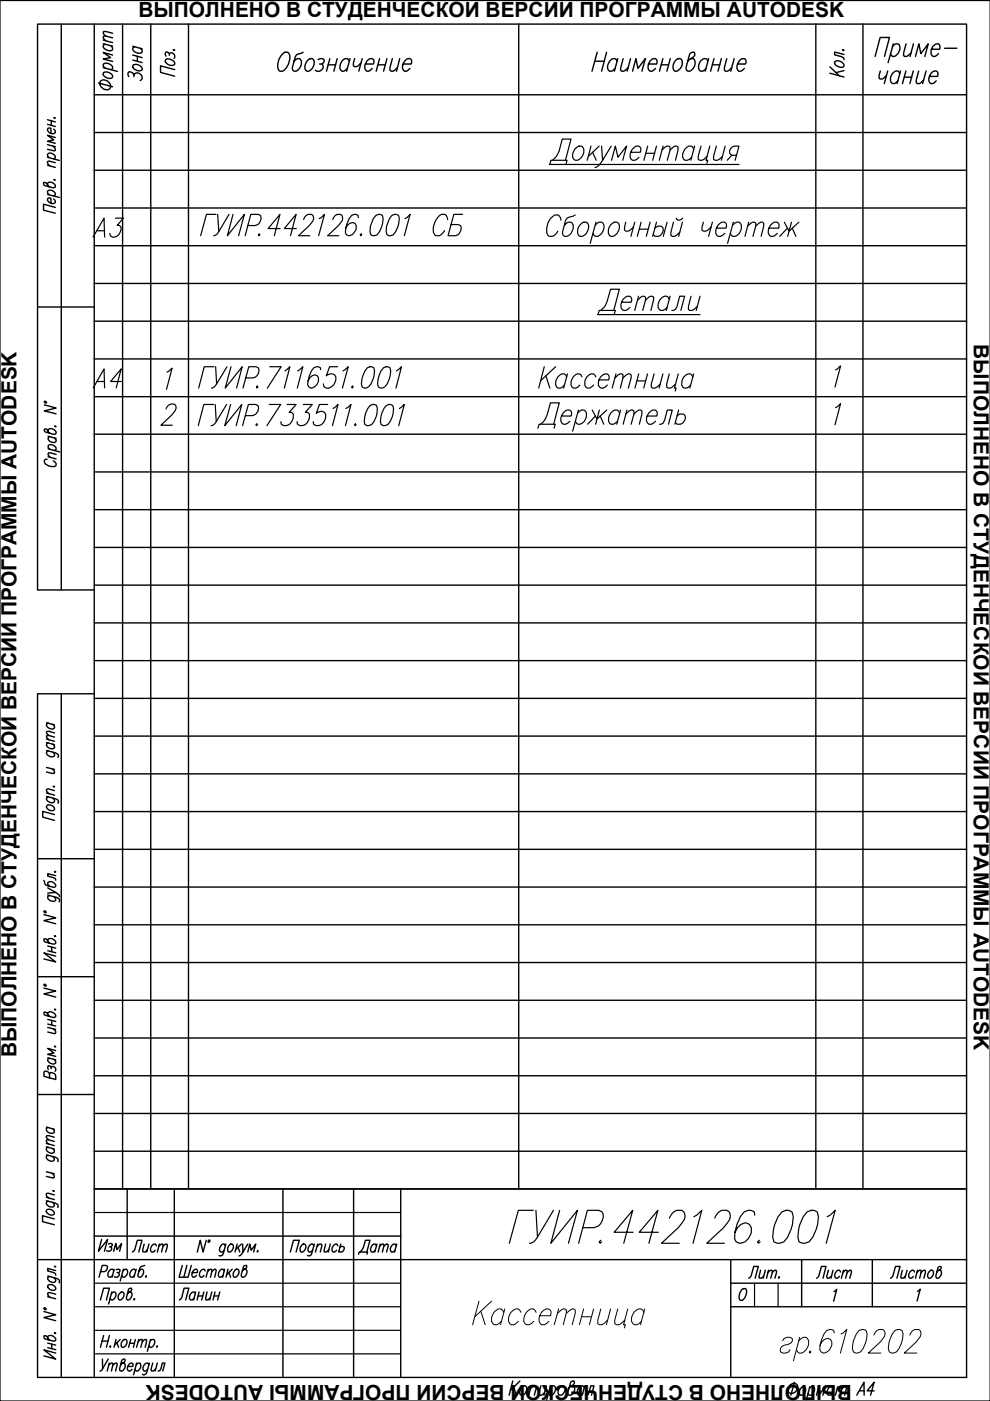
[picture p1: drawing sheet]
<svg xmlns="http://www.w3.org/2000/svg" width="210mm" height="297mm" viewBox="0 0 210 297" stroke-linecap="round" stroke-linejoin="round" font-family="sans-serif">
<path d="M0 .1h209.9v296.9h-209.9zM20 257.1h65M20 277.1h65M20 272.1h65M160 272.1v5M165 272.1v5M20 287h65M20 282.1h65" fill="none" stroke="#000" stroke-width=".25"/>
<g fill="none" stroke="#000" stroke-width=".3">
<path d="M13 5.1v120M20 5.1h-12v120h12M26 5.1v247M32 5.1v247M40 5.1v247M110 5.1v247M173 5.1v247M183 5.1v247M20 20.1h184.9M20 28.1h184.9M20 36.1h184.9M20 44.1h184.9"/>
<path d="M20 52.1h184.9M8 65.1h12M20 60.1h184.9M20 68.1h184.9M20 76.1h184.9M20 84.1h184.9M20 92.1h184.9M20 100.1h184.9M20 108.1h184.9M20 116.1h184.9M20 124.1h184.9M20 132.1h184.9"/>
<path d="M13 147.1v144.9M20 147.1h-12v144.9h196.9v-286.9h-184.9v286.9M20 140.1h184.9M20 148.1h184.9M20 156.1h184.9M20 164.1h184.9M20 172.1h184.9M8 182.1h12M20 180.1h184.9M20 188.1h184.9M20 196.1h184.9M8 207.1h12"/>
<path d="M20 204.1h184.9M20 212.1h184.9M8 232.1h12M20 220.1h184.9M20 228.1h184.9M20 236.1h184.9M20 252.1h184.9M20 244.1h184.9M27 252.1v15M37 252.1v39.9M60 252.1v39.9M75 252.1v39.9"/>
<path d="M85 252.1v39.9M8 267.1h196.9M20 262.1h65M154.9 267.1v24.9M154.9 272.1h50M154.9 277.1h50M170 267.1v10M185 267.1v10"/>
</g>
<g fill="none" stroke="#000" stroke-width=".3">
<path d="M20.9 17.6l3 .8M21.3 17.2a1.33 1.33 0 0 1 1.6 0 1.33 1.33 0 0 1 .4 1.5 1.34 1.34 0 0 1-1.5 0 1.34 1.34 0 0 1-.5-1.5zM21.9 14.3l3 .8M21.9 9.3l2 .5M21.9 8.5l2 .5M22 15.4a1.38 1.38 0 0 1 1.9 1 1.27 1.27 0 0 1-2-.9zM22.3 14.5l-.3-.3-.1-.5a1.27 1.27 0 0 1 2 .8l-.4 .3M22.3 9.4l-.4 .3a1.27 1.27 0 0 0 2 .8v-.3l-.4-.5M23.9 11.7l-2-.6 1.6 1.1-1.6 .3 2 .5M23.9 8l-1.9-.4-.1 .4 .5 .7M23.9 7.1l-1.9-.4-.1 .3 .5 .6M35.2 12.6a1.38 1.38 0 0 1 1.8 1 1.27 1.27 0 0 1-1.9-.8z"/>
<path d="M35.9 11.4a.71 .71 0 0 1 .9 .1 .71 .71 0 0 1 .1 .9M35.9 11.7l-.1-.5-.6-.2-.1 .3 .1 .6M36.7 10.6l.3 .1h-.1zM37 14.8l-3-.8v1.4l3 .8M175.9 14.2l2.1 1.9M175.9 15.5l3 .8M177 13.2a1.27 1.27 0 0 1 1.9 .8 1.27 1.27 0 0 1-1.9-.8zM178.7 10.6l.1-.1 .1 .2zM178.9 11.5l-1.9-.5v.6l1.8 .6 .1 .4M178.9 15l-1.7 .4M185.5 12l1.1-4.1h2l-1.1 4.1M189.2 9.8l.7-.5h.5a1.64 1.64 0 0 1-.7 2.7h-.5l-.4-.6"/>
<path d="M189.4 9.3l-1.1 4M192.1 9.3l-.5 2.5 .2 .2h.4l1-.8M193.7 9.3l-.7 2.7M194.1 12l.7-2.7 .4 2.1 1.6-2.1-.7 2.7M197.5 10.4h1.7a.73 .73 0 0 0 0-.7 .73 .73 0 0 0-.7-.4 1.68 1.68 0 0 0-.7 2.7h.4l.8-.6M200.3 10.2h2.6M10.1 39.1v-.2a.99 .99 0 0 1 1-.2 .99 .99 0 0 1 .6 .9l-.4 .2-1.8-.4-.3-.4 .2-.3a.84 .84 0 0 1 .8 .7l.2 .2M10.1 35l1.6 .5M10.1 33.3l2.5 .7M10.1 30.7l1.6 .4M10.1 25.4l1.6 .5M10.1 26.4l1.6 .4"/>
<path d="M10.4 33.4a.53 .53 0 0 1-.2-.8 .92 .92 0 0 1 1.1 0 .92 .92 0 0 1 .3 1l-.2 .1M10.9 25.6v1M11.3 31l.4 .6-.1 .4-1.5-.3M11.4 27.4a.53 .53 0 0 1 .2 .8 .92 .92 0 0 1-1.1 0 .92 .92 0 0 1-.3-1h.6v1.1M11.5 38.1l.2 .1zM11.5 25h.2zM11.7 34.5l-1.5-.3-.1 .4 .4 .6M11.7 29.2l-1.6-.5 1.3 1-1.3 .3 1.6 .4M10.1 41.2l2.5 .7M10.4 41.3l-.3-.5v-.2a.99 .99 0 0 1 1-.2 .99 .99 0 0 1 .6 .9l-.3 .3M11.4 42.2a.53 .53 0 0 1 .2 .8 .92 .92 0 0 1-1.1 0 .92 .92 0 0 1-.3-1h.6v1.1M11.7 44l-2.5-.7v1.3l2.5 .6"/>
<path d="M9.4 85.8l2.5 .7-2.5 .6 2.5 .6M9.4 85.1l.4 .1v.2l-.3-.1zM10 97.4h-.3a.66 .66 0 0 0-.3 .7 .66 .66 0 0 0 .6 .5l.9 .3h.6l.4-.2a.91 .91 0 0 0-.6-1M10.2 91.4v-.2a1.02 1.02 0 0 1 1.1-.2 1.02 1.02 0 0 1 .6 .8l-.5 .3-1.8-.5-.2-.3 .1-.3a.77 .77 0 0 1 .8 .6l.3 .3M10.2 96.8l1.7 .5M10.2 95.2l2.5 .6M10.2 92.5l1.7 .4M10.6 95.3l-.4-.5v-.2a1.02 1.02 0 0 1 1.1-.2 1.02 1.02 0 0 1 .6 .9l-.4 .2M10.6 92.6l-.4 .3a1.02 1.02 0 0 0 .6 .8 1.02 1.02 0 0 0 1.1-.2v-.2l-.4-.5M11.6 90.4l.3 .1zM11.9 96.3l-1.6-.3-.1 .4 .5 .6M9.9 159.1l2.2 .7 .3 .3-.1 .5"/>
<path d="M9.9 157.4l1.7 .5M9.9 156.7l1.7 .5M9.9 153.2l1.7 .5M10.2 159.2l-.3 .3a1.05 1.05 0 0 0 1.7 .7v-.3l-.4-.4M10.2 157.5l-.3 .3a1.02 1.02 0 0 0 .6 .9 1.02 1.02 0 0 0 1.1-.2v-.3l-.4-.4M10.2 153.3l-.3 .3a1.02 1.02 0 0 0 .6 .9 1.02 1.02 0 0 0 1.1-.2v-.3l-.4-.4M11.6 156.3l-1.6-.4-.1 .4 .5 .5M11.6 155.4l-1.6-.3-.1 .3 .5 .5M9.9 168.9l1.9 .5a.72 .72 0 0 1 .6 .8l-.1 .1M9.9 168.1l1.7 .5M9.9 162.7l1.7 .4M10 170.8l.6-.1a.79 .79 0 0 1 .8 1.1l-.6 .1a.79 .79 0 0 1-.8-1.1z"/>
<path d="M10.2 168.9l-.3 .3a1.02 1.02 0 0 0 .6 .9 1.02 1.02 0 0 0 1.1-.2v-.2l-.4-.5M11.1 163l.5 .6-.2 .4-1.5-.3M11.3 166.7l.3 .1zM11.6 172.7l-2.5-.7v1.3l2.5 .6M11.6 167.6l-1.6-.3-.1 .4 .5 .6M9.3 193.9l2.5 .7-2.5 .6 2.5 .7M9.3 186.7a1.15 1.15 0 0 0 .6 1l1.4 .4 .5-.2a1.02 1.02 0 0 0-.6-.9 1.02 1.02 0 0 0-1.1 .2v.2l.4 .5M9.4 193.2l.3 .1v.2l-.3-.1zM10.1 199.5v-.3a1.02 1.02 0 0 1 1.1-.1 1.02 1.02 0 0 1 .6 .9l-.5 .2-1.8-.5-.2-.3 .1-.4a.78 .78 0 0 1 .8 .7l.3 .3M10.1 189.8l2.3 .7 .2 .3-.1 .4M10.1 188.2l1.7 1-1.7 .1M10.5 189.9l-.4 .2a1.02 1.02 0 0 0 .7 .9 1.02 1.02 0 0 0 1-.2v-.2l-.4-.5"/>
<path d="M11.6 198.4l.2 .1zM11.6 184.8l.2 .1zM11.8 189.2l.7 .6 .1 .3M11.8 185.7l-1.7-.5v.5l1.6 .6 .1 .3M9.3 209.5l2.5 .6-2.5 .6 2.5 .7M9.4 208.7l.3 .1v.3l-.3-.2zM10.1 215v-.2a1.05 1.05 0 0 1 1.7 .7l-.5 .2-1.8-.4-.2-.4 .1-.3a.79 .79 0 0 1 .8 .7l.3 .2M10.1 217.8l1.7 .5M10.1 216.1l1.7 .5M10.1 217.1l1.7 .4M10.1 200.6l1.7 .4M10.1 201.6l1.7 .4"/>
<path d="M11 200.8v1M11 216.4v.9M11.3 218.1l.5 .6-.1 .4-1.6-.3M11.6 214l.2 .1zM11.8 202.7l-2.5-.7 2.5 1.9-2.5-.6M9.8 239l1.7 .4M10.1 224.3l1.7 .4M10.2 239l-.4 .3a1.02 1.02 0 0 0 .7 .9 1.02 1.02 0 0 0 1-.2v-.2l-.4-.5M10.5 227.7l-.5-.6h-.5l-.2 .3v.8l2.5 .7v-.8a.96 .96 0 0 0-1.2-.6l-.1 1M10.5 224.4l-.4 .2a1.05 1.05 0 0 0 1.7 .7v-.2l-.4-.5M10.8 226.3l.5-.2a.68 .68 0 0 1 .4 1M10.8 226.6l-.1-.5-.5-.1-.1 .2 .1 .6"/>
<path d="M11.6 221.9h.2zM11.8 222.7l-1.7-.4 1.3 1-1.3 .2 1.7 .5M9.8 254.6l2.3 .7 .2 .3-.1 .4M9.8 244.8l2.3 .8 .2 .3-.1 .4M9.8 253.9l1.7 .4M9.8 248.4l1.7 .5M9.8 243.1l1.7 .5M9.8 242.4l1.7 .5M9.9 256.5l.6-.1a.79 .79 0 0 1 .9 1.1 1.1 1.1 0 0 1-1.6-.8zM10.2 254.7l-.4 .3a1.02 1.02 0 0 0 .7 .8 1.02 1.02 0 0 0 1-.2v-.2l-.4-.5M10.2 245l-.4 .2a1.05 1.05 0 0 0 1.7 .7v-.3l-.4-.4M10.2 243.2l-.4 .3a1.05 1.05 0 0 0 1.7 .7v-.2l-.4-.5"/>
<path d="M11 248.7l.5 .6-.1 .5-1.6-.4M11.3 252.5h.2zM11.5 258.4l-2.5-.6v1.2l2.5 .7M11.5 253.4l-1.6-.4-.1 .4 .5 .6M11.5 242l-1.6-.3-.1 .3 .5 .6M11.5 241.1l-1.6-.3-.1 .3 .5 .6M9.3 278.1l2.5 .7-2.5 .5 2.5 .7M9.4 277.3l.3 .1v.3l-.3-.1zM10.1 270.5l2.3 .8 .2 .3-.1 .4M10.1 274.9l1.7 .5M10.2 272.4a1.1 1.1 0 0 1 1.6 .9 1.05 1.05 0 0 1-1.7-.7zM10.5 270.7l-.4 .2a1.05 1.05 0 0 0 1.7 .7v-.3l-.4-.4"/>
<path d="M11.6 268.5l.2 .1zM11.8 274.4l-1.6-.3-.1 .4 .5 .6M11.8 269.4l-1.7-.5v.6l1.2 .3 .4 .2 .1 .4M21.3 275.6l.7-2.5h1.2l-.6 2.5M21.3 269.6h.8a.9 .9 0 0 0 .6-1.2l-1-.1-.7 2.5M23.6 274.3l.4-.4h.3a1.05 1.05 0 0 1-.7 1.7l-.2-.4M23.7 273.9l-.7 2.6M24.1 269.5l-.3-.4a1.02 1.02 0 0 0-.8 .6 1.02 1.02 0 0 0 .2 1.1h.2l.5-.4M24.2 269.1l-.5 1.7M24.6 269.2l.3-.1 .5 .1-.1 .5-.5 .1M25.1 269.8l.2 .5a.68 .68 0 0 1-1 .4M25.3 274.3l.4-.4h.3a1.05 1.05 0 0 1-.7 1.7 .87 .87 0 0 1 0-1.3z"/>
<path d="M26.1 269.5l.4-.4h.3a1.02 1.02 0 0 1 .2 1.1 1.02 1.02 0 0 1-.9 .6l-.3-.4M26.2 269.1l-.7 2.5M27.5 273.9h.2a1.05 1.05 0 0 1-.7 1.7l-.2-.4 .5-1.9 .3-.2 .3 .1a.78 .78 0 0 1-.6 .9l-.3 .2M28.4 275.5l.1-.1 .1 .1-.2 .1zM28.7 269.5l-.2-.4a1.05 1.05 0 0 0-.7 1.7h.3l.4-.4M28.9 269.1l-.5 1.7M30.7 268.3a1.15 1.15 0 0 0-1.1 .6l-.3 1.4 .2 .5a1.02 1.02 0 0 0 .9-.6 1.02 1.02 0 0 0-.2-1.1h-.3l-.4 .4M30.9 270.7l.1-.2-.1 .3zM43.7 263l-.6 2.5-.6-2.5-.7 2.5M44.2 263h.3l-.3 .4zM47.8 264.1l-.3-.3a1.02 1.02 0 0 0-.9 .6 1.02 1.02 0 0 0 .2 1.1h.3l.4-.4M47.9 263.8l-.7 2.3-.3 .2-.5-.1"/>
<path d="M48.7 263.9l.5-.1a1.05 1.05 0 0 1-.7 1.7 1.06 1.06 0 0 1 .2-1.6zM50.3 263.8l-.5 1.7M50.5 264.5l.3 1M51.2 263.8l-1.2 1.2M51.4 263.8l.1 1.7 1-1.7M52.5 265.5l.5-1.7 .3 1.3 .9-1.3-.4 1.7M54.5 265.3l.2-.1-.1 .3zM61.6 265.5l.6-2.5h1.3l-.7 2.5M64.1 263.9l.5-.1a1.05 1.05 0 0 1-.7 1.7 1.06 1.06 0 0 1 .2-1.6zM66.5 264.1l-.2-.3a1.02 1.02 0 0 0-.9 .6 1.02 1.02 0 0 0 .2 1.1h.2l.5-.4M66.6 263.8l-.6 2.3-.4 .2-.4-.1M67.2 264.3l.6-.5 .4 .1-.3 1.6"/>
<path d="M67.4 263.8l-.5 1.7M69 263.8l-.3 1.5 .4 .2 .6-.5M70 263.8l-.4 1.7M71.6 264.1l-.2-.3a1.02 1.02 0 0 0-.9 .6 1.02 1.02 0 0 0 .2 1.1h.2l.5-.4M72.1 264.5l.6-.2a.62 .62 0 0 1 .1 .9 .62 .62 0 0 1-.9 0M72.3 263.8l-.5 1.7M157.2 273.5a.71 .71 0 0 1 1-.2 2.15 2.15 0 0 1-.8 2.4h-.4l-.3-.6a2.15 2.15 0 0 1 .5-1.6zM176.8 273.8l.6-.4-.7 2.5M194.5 273.8l.6-.5-.7 2.5M10.1 283.7v-.3a1.02 1.02 0 0 1 1.1-.2 1.02 1.02 0 0 1 .6 .9l-.5 .2-1.8-.4-.2-.4 .1-.3a.78 .78 0 0 1 .8 .7l.3 .2M10.1 284.8l1.7 .4M10.1 285.7l1.7 .5"/>
<path d="M11 285v.9M11.6 282.6l.2 .1zM11.8 286.9l-2.5-.7 2.5 1.9-2.5-.6M21.6 284.3h1.3M21.7 288.1l.1 2.1M22 283.2l-.7 2.5M22.9 288.1l-1.3 2.3-.4 .3M23 289.5l.6-.5 .4 .1-.4 1.6M23.2 289l-.5 1.7M23.2 283.2l-.6 2.5M23.3 285.5l.1-.1v.3zM23.9 289.5l.6-.5 .3 .1-.3 1.6"/>
<path d="M24.6 284l-.4 1.7M24.8 284.7l.3 1M25.5 284l-1.2 1.2M26 289h.3a1.02 1.02 0 0 1 .2 1.1 1.02 1.02 0 0 1-.9 .6l-.2-.5 .4-1.8 .4-.3 .3 .2a.78 .78 0 0 1-.7 .8l-.2 .3M26.2 284.1l.5-.1a1.03 1.03 0 0 1-.7 1.7 1.06 1.06 0 0 1 .2-1.6zM27.1 289.7h1.1v-.5l-.2-.2a1.05 1.05 0 0 0-.7 1.7h.3l.4-.4M27.5 284.8h1M27.7 284l-.4 1.7M28.7 284l-.4 1.7M28.9 289.4l.4-.4h.3a1.02 1.02 0 0 1 .2 1.1 1.02 1.02 0 0 1-.9 .6l-.3-.4M29 289l-.7 2.5M29.3 284.5l.5-.5 .4 .1-.4 1.6"/>
<path d="M29.4 284l-.4 1.7M30.2 284.5l.4-.4h.5l-.3 1.6M31.5 289.4l-.2-.4a1.05 1.05 0 0 0-.7 1.7h.3l.4-.4M31.7 289l-.5 1.9a.8 .8 0 0 1-.8 .6l-.2-.1M31.8 284.3a.58 .58 0 0 1 .9-.2 .93 .93 0 0 1 0 1.1 .93 .93 0 0 1-1 .3l-.1-.2M31.9 284l-.7 2.5M32.4 289l-.4 1.6 .5 .1 .5-.5M33.3 285.4v.3zM33.4 289l-.5 1.7M33.5 290.7l.4-.1 .2-.4 .3-1.2h.6l-.5 1.7M181.7 295.8l1.5-2.7v2.7M182.2 294.9h1"/>
<path d="M185.3 294.9h-1.4l1.4-1.8-.7 2.7"/>
</g>
<!-- layer: 0 -->
<g fill="none" stroke="#000" stroke-width=".25">
<path d="M116.5 34.9h40.2M116.6 34.8l.2-.8h3.4l-.2 .8M117.1 34a5.9 5.9 0 0 0 2.1-4.5h1.9l-1.2 4.5M121.9 31.6a1.1 1.1 0 0 1 1.6-.4 1.89 1.89 0 0 1-1.5 2.8 1.18 1.18 0 0 1-.5-1.7zM125.3 31l-.8 3M125.6 32.3l.8 1.7M127 31l-2.2 2.1M127.6 31l.2 3 1.8-3M127.8 34a2.35 2.35 0 0 1-1.6 1.5M129.7 34l.8-3 .5 2.3 1.8-2.3-.8 3M133.7 32.3h2.1a.88 .88 0 0 0-.4-1.3 1.9 1.9 0 0 0-1.6 2.8 1.09 1.09 0 0 0 1.7-.5M136.9 32.5h1.9"/>
<path d="M137.3 31l-.8 3M139.2 31l-.8 3M140.3 31.8l1.1-.8h.4l.3 .2v.6l-.6 2.2M140.6 31l-.8 3M142.1 31.8l1-.8h.4l.3 .2v.6l-.6 2.2M147.1 31.6l-.5-.6a1.96 1.96 0 0 0-1.7 2.8 1.13 1.13 0 0 0 1.7-.5M147.3 31l-.8 3M148.6 31l-.6 2.1v.7l.3 .2h.5l1.1-.9M150.5 31l-.8 3h.4l-.2 .6M151.9 31l-.6 2.1v.7l.3 .2h.5l1.1-.9M153.8 31l-.8 3M155.2 32.9l-1 1.1"/>
<path d="M156.2 32.9h-1a1.07 1.07 0 0 1-.5-1.1 1.07 1.07 0 0 1 1-.8h1l-.8 3M118.9 46.7v-.4l-.5-.7a1.89 1.89 0 0 0-1.9 1.1 3.4 3.4 0 0 0-.3 3.2 1.38 1.38 0 0 0 2.1-.9M122 45.6l-1.8 .7-.3 .4-.6 2.6 .1 .6a1.09 1.09 0 0 0 1.7-.4 1.93 1.93 0 0 0 .2-2.2 1.09 1.09 0 0 0-1.6 .4M122.9 47.7a1.09 1.09 0 0 1 1.7-.4 1.96 1.96 0 0 1-1.6 2.8 1.31 1.31 0 0 1-.4-1.7zM126.2 47.7a1.09 1.09 0 0 1 1.6-.4 1.96 1.96 0 0 1-1.6 2.8l-.5-.6M126.4 47.1l-1.3 4.5M129.4 47.7a1.13 1.13 0 0 1 1.7-.4 1.96 1.96 0 0 1-1.6 2.8 1.31 1.31 0 0 1-.4-1.7zM132.7 47.1l-.3 1.1v.6l.3 .2h.5l.4-.2 .7-.6M134.6 47.1l-.8 3M135.6 48.6h1.8M135.9 47.1l-.8 3M137.8 47.1l-.8 3"/>
<path d="M138.9 48.4a.95 .95 0 0 1 1-.5 .95 .95 0 0 1 .7 .9 1.31 1.31 0 0 1-2 1.1l-.1-.2M139.2 47.1l-.8 3M141.4 47.1l-.8 3M142.8 47.1l-.6 2.2v.6l.3 .2h.5l1.1-.8M143.4 46.3l.1 .2a.82 .82 0 0 0 1.2-.2M144.7 47.1l-.8 3M149.1 47.1l-.3 1.1v.6l.3 .2h.5l.5-.2 .6-.6M151 47.1l-.8 3M151.9 48.4h2a.85 .85 0 0 0-.3-1.3 1.9 1.9 0 0 0-1.6 2.8 1.13 1.13 0 0 0 1.7-.4M155.3 47.7l.9-.6h.5a1.82 1.82 0 0 1-.8 3h-.5l-.5-.6M155.5 47.1l-1.2 4.5M158.5 47.9l1.1-.8h.3l.3 .2v.6l-.6 2.2"/>
<path d="M158.7 47.1l-.8 3M160.2 47.9l1.1-.8h.4l.2 .2v.6l-.5 2.2M163 48.4h2.1a.93 .93 0 0 0-.3-1.3 1.86 1.86 0 0 0-1.6 2.8l.2 .2h.6l.8-.6M166.3 47.1l1 1.9 2.1-1.9M167 48.4l-1.7 1.7M167.8 47.1l-.8 3M168 48.4l.7 1.7M35.4 78.9l1.1-.9-1.2 4.5M45.4 77.8h-2.1l-1.2 4.5M45.7 77.8l.2 3.6M48.1 77.8l-2.2 3.6a1.5 1.5 0 0 1-1.1 .9M49 77.8l-1.2 4.5 3.6-4.5-1.2 4.5"/>
<path d="M57.2 77.8h2.4l-2.9 4.5M60.4 78.6l1.1-.8-1.2 4.5M63.1 78.6l1.1-.8-1.2 4.5M68 78.4l-.1-.4-.4-.2-1 .2a5.9 5.9 0 0 0-1.3 3.6l.3 .4 .4 .3a1.77 1.77 0 0 0 1.4-2.6 1.11 1.11 0 0 0-1.6 .4l-.4 .7M71.6 77.8h-1.7l-.7 1.9a1.14 1.14 0 0 1 1.6-.3 1.14 1.14 0 0 1 .3 1.6 1.61 1.61 0 0 1-2.4 1l-.1-.6M72.7 78.6l1.1-.8-1.2 4.5M77.9 78l.5-.2 .8 .2a4.6 4.6 0 0 1-1.1 4l-.5 .3-.8-.3a4.6 4.6 0 0 1 1.1-4zM81.3 78l.6-.2 .8 .2a4.6 4.6 0 0 1-1.1 4l-.6 .3-.8-.3a4.6 4.6 0 0 1 1.1-4zM84 78.6l1.1-.8-1.2 4.5M126.7 66.7h21.7M177.2 78.4l1-.8-1.2 4.5M35.2 86.7a1.27 1.27 0 0 1 2-.8 1.13 1.13 0 0 1-.3 1.5l-2.8 2.8h2.4"/>
<path d="M52.1 80.1h1.5a1.53 1.53 0 0 0 1.1-2.1l-.4-.2h-1.6l-1.2 4.5M54.6 81.8l-.2 .2v.3l.3-.3M74.8 81.8l-.3 .2 .2 .3 .2-.3M177.2 86.4l1-.8-1.2 4.5M113.1 256.6h-3.2l-1.9 7M113.6 256.6l.4 5.7M117.3 256.6l-3.3 5.7a1.96 1.96 0 0 1-1.7 1.3M118.7 256.6l-1.9 7 5.6-7-1.9 7M141.9 258.3a2.29 2.29 0 0 1 2.6-1.7 1.56 1.56 0 0 1 .1 2.7l-.8 1-3.5 3.3h3.7M147.1 258l.6-.4 1.1-1-1.9 7M151.6 258.3a2.29 2.29 0 0 1 2.5-1.7 1.56 1.56 0 0 1 .1 2.7l-.8 1-3.5 3.3h3.7M160 257.6l-.1-.7-.7-.3h-.5l-.9 .3a8.7 8.7 0 0 0-2.1 5.7l.4 .7a1.79 1.79 0 0 0 2.6-.7 2.44 2.44 0 0 0 .2-3 1.66 1.66 0 0 0-2.5 .7l-.6 1"/>
<path d="M165.8 256.9l.9-.3h.5l.7 .3a7 7 0 0 1-1.7 6.4l-.9 .3h-.5l-.7-.3a7.1 7.1 0 0 1 1.7-6.4zM171.1 256.9l.9-.3h.6l.7 .3a7 7 0 0 1-1.8 6.4l-.9 .3h-.5l-.7-.3a7.1 7.1 0 0 1 1.7-6.4zM175.4 258l.6-.4 1.1-1-1.9 7M123.6 260.3h2.3a2.4 2.4 0 0 0 1.7-3.4l-.6-.3h-2.5l-1.8 7M127.4 263l-.4 .3 .2 .3 .4-.3M134.2 261.3h-4l4-4.7-2 7M139.6 261.3h-4l3.9-4.7-1.9 7M161 263l-.4 .3 .2 .3 .4-.3"/>
</g>
<path d="M165.9 284.3a1.35 1.35 0 0 1 2.1-.5v.5l-.3 .4-1.5 .5a1.06 1.06 0 0 0-.7 1.4 1.35 1.35 0 0 0 2-.4M169.4 284.3l.9-.8h.6a1.97 1.97 0 0 1-.5 3.1l-.4 .3h-.6l-.5-.7M169.5 283.5l-1.3 5M171.8 286.4l-.2 .2 .1 .3 .3-.3M176.9 282.6l-.1-.5-.5-.2-1 .2a6.6 6.6 0 0 0-1.5 4.1l.3 .4 .5 .3a1.97 1.97 0 0 0 1.5-2.9 1.29 1.29 0 0 0-1.9 .5l-.3 .7M178.3 282.8l.5-.2 .7-.7-1.3 5M182.1 282.1l.7-.2 .8 .2a4.9 4.9 0 0 1-1.1 4.5l-.7 .3-.9-.3a4.9 4.9 0 0 1 1.2-4.5zM185.3 283.1a1.41 1.41 0 0 1 2.2-1 1.28 1.28 0 0 1-.3 1.7l-.6 .7-2.5 2.4h2.7M189.7 282.1l.7-.2 .9 .2a4.9 4.9 0 0 1-1.2 4.5l-.7 .3-.8-.3a4.9 4.9 0 0 1 1.1-4.5zM192.9 283.1a1.41 1.41 0 0 1 2.2-1 1.28 1.28 0 0 1-.3 1.7l-.5 .7-2.6 2.4h2.7" fill="none" stroke="#000" stroke-width=".21"/>
<g font-size="10.1">
<text x="112.9" y="92.8">Держатель</text>
<text x="99.1" y="282.9">Кассетница</text>
</g>
<text font-size="9.7" x="125.6" y="68.1">Детали</text>
<text font-size="9.3" x="112.9" y="84.3">Кассетница</text>
<text font-size="8.4" x="41.3" y="51.2">ГУИР.442126.001 СБ</text>
<g font-size="7.9">
<text x="18.7" y="83.6">A4</text>
<text x="40.9" y="91.4">ГУИР.733511.001</text>
</g>
<g font-size="7.5">
<text x="57.5" y="16.2">Обозначение</text>
<text x="124.2" y="16.2">Наименование</text>
<text x="18.3" y="51.5">A3</text>
</g>
<text font-size="6.6" x="31" y="18.3" transform="rotate(-90 31 18.3)">Зона</text>
<g font-size="6.2">
<text x="185.2" y="19">чание</text>
<text x="74.8" y="267.1">Дата</text>
</g>
<g font-size="5.7">
<text x="19.8" y="266.3">Изм</text>
<text x="26.8" y="266.7">Лист</text>
<text x="36.7" y="272">Шестаков</text>
<text x="157.7" y="272.3">Лит.</text>
<text x="171.8" y="272.3">Лист</text>
<text x="187.7" y="272.3">Листов</text>
<text x="36.7" y="276.9">Ланин</text>
<text x="30.7" y="297.4">ГУИР.733511.001</text>
</g>
<g font-size="4.4">
<text x="29.3" y="3.6">ВЫПОЛНЕНО В СТУДЕНЧЕСКОЙ ВЕРСИИ ПРОГРАММЫ AUTODESK</text>
<text x="206.5" y="73" transform="rotate(90 206.5 73)">ВЫПОЛНЕНО В СТУДЕНЧЕСКОЙ ВЕРСИИ ПРОГРАММЫ AUTODESK</text>
<text x="3.5" y="224.2" transform="rotate(-90 3.5 224.2)">ВЫПОЛНЕНО В СТУДЕНЧЕСКОЙ ВЕРСИИ ПРОГРАММЫ AUTODESK</text>
<text x="180.6" y="293.6" transform="rotate(-180 180.6 293.6)">ВЫПОЛНЕНО В СТУДЕНЧЕСКОЙ ВЕРСИИ ПРОГРАММЫ AUTODESK</text>
</g>
</svg>
